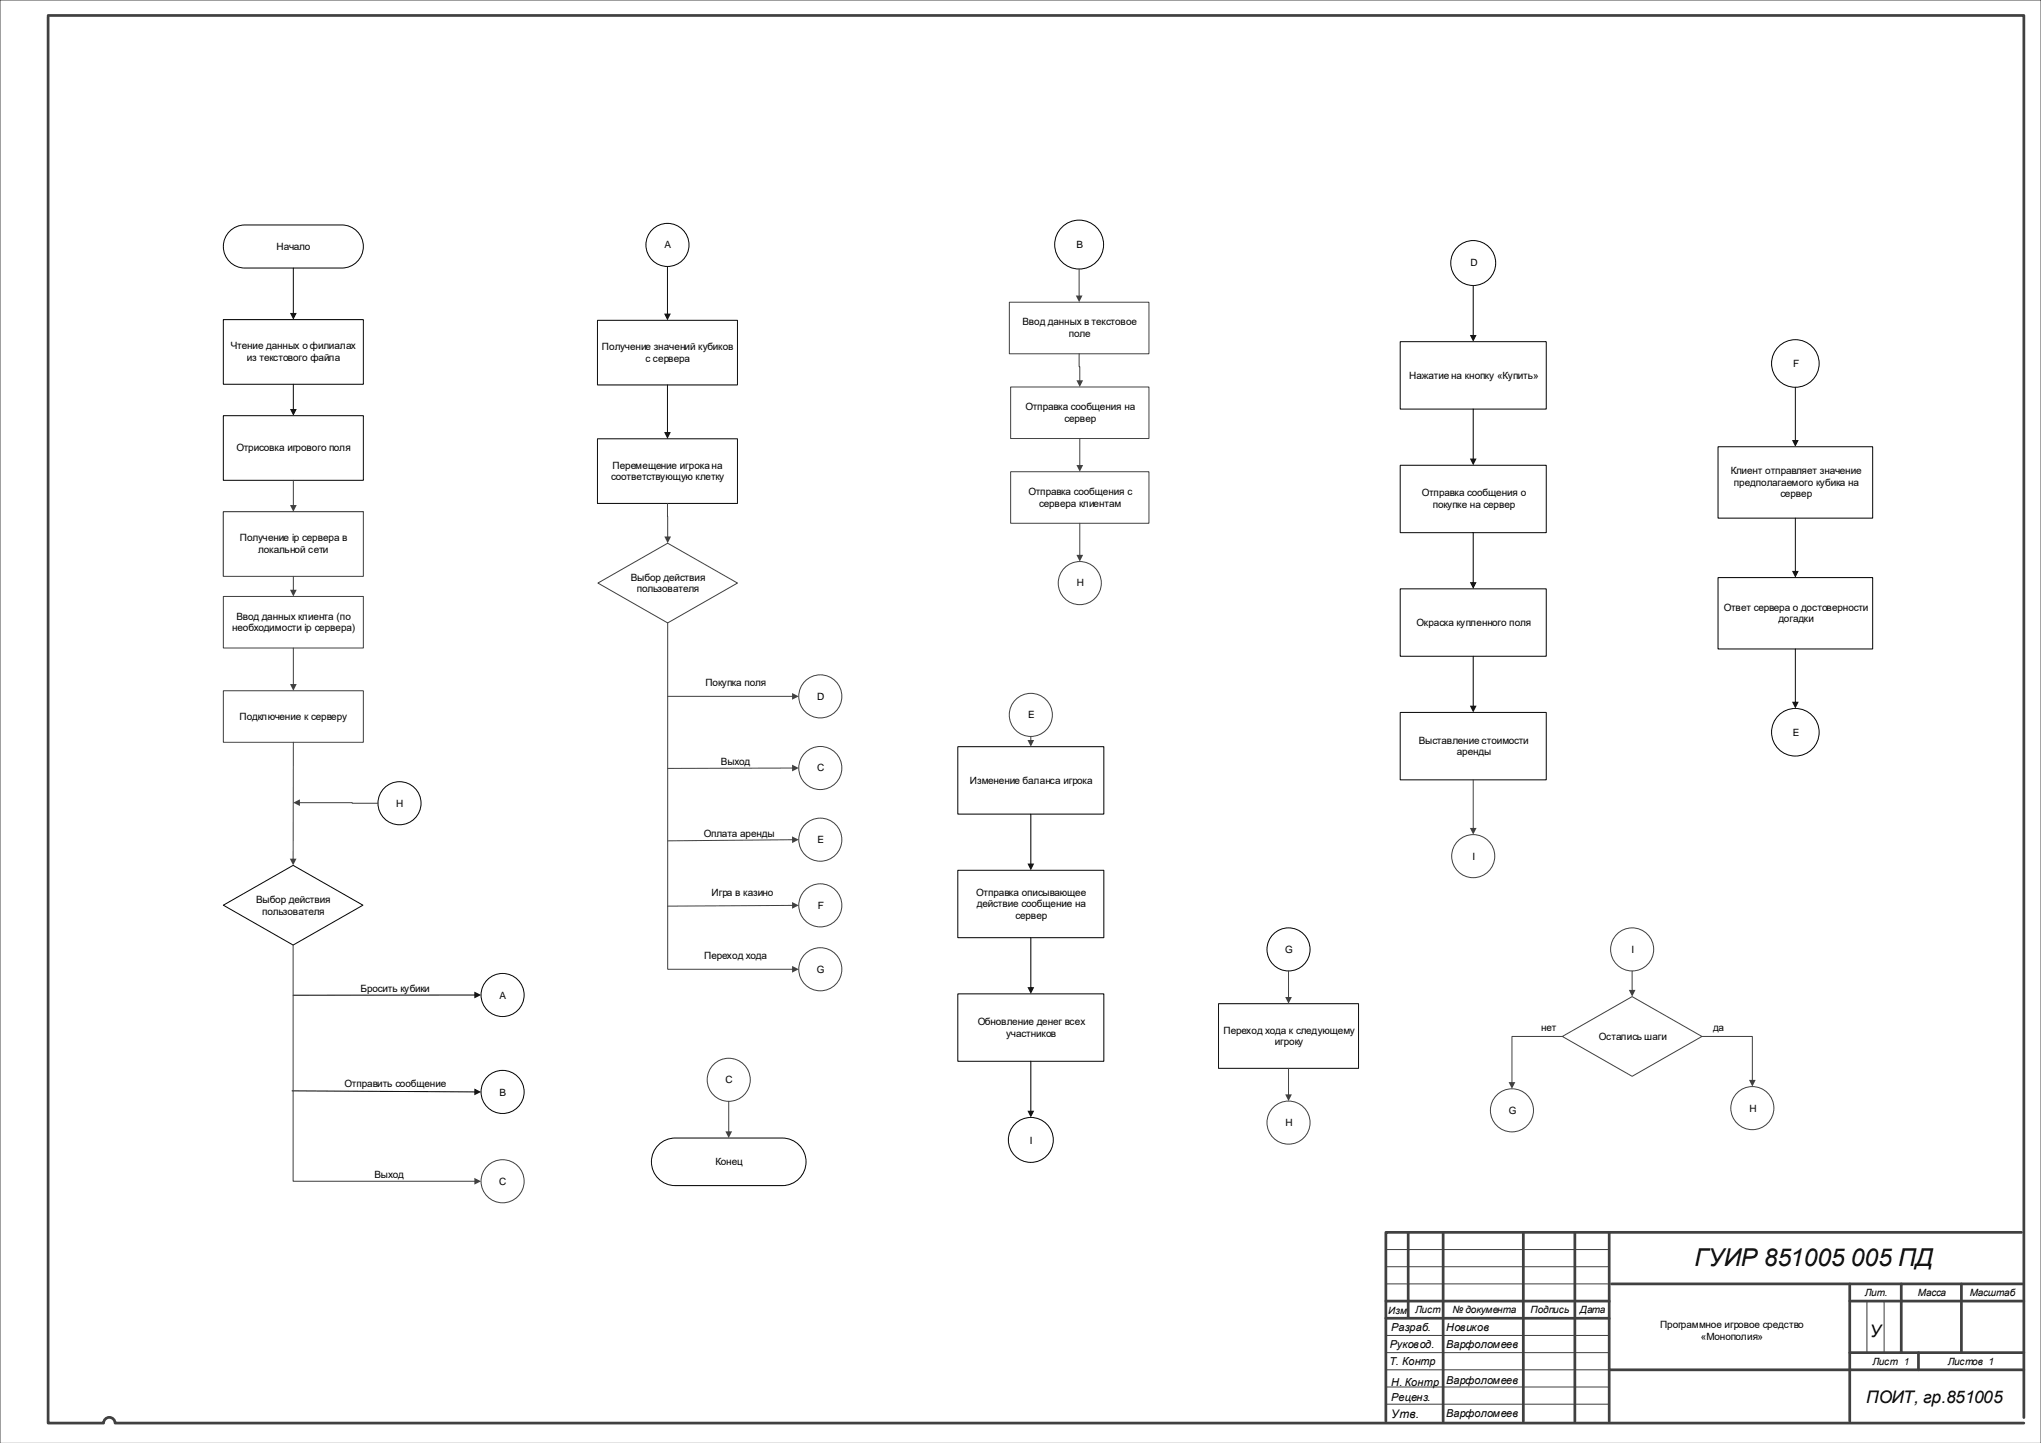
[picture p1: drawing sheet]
<svg xmlns="http://www.w3.org/2000/svg" width="594mm" height="420mm" viewBox="0 0 594 420" stroke-linecap="round" stroke-linejoin="round" font-family="sans-serif">
<path d="M403.3 363.6h65M403.3 368.6h65M403.3 373.6h65M543.3 378.6v15M548.3 378.6v15M403.3 388.6h65M403.3 393.6h65M403.3 398.6h65.2M0 419.9v-419.9h594v419.9M403.3 403.6h65M403.3 408.6h65" fill="none" stroke="#404040" stroke-width=".29"/>
<g fill="none" stroke="#404040" stroke-width=".79">
<path d="M14 4.9v409.2h16.2a1.67 1.67 0 0 1 1.6-1.7 1.67 1.67 0 0 1 1.7 1.7h555.5M14 4.5h575v408M409.8 358.6v24.8M420 358.6v55M443.3 358.6v55M458.3 358.6v55M468.3 358.6v55M588.3 358.6h-185v55M403.3 378.6h65M469 373.6h119.7M538.3 373.6v40M538.3 378.6h50.7"/>
<path d="M553.3 373.6v20M570.8 373.6v20M403.3 383.6h65M468.3 398.6h120.7M538.3 393.6h50.7M558.3 393.6v5"/>
</g>
<path d="M66.8 67.3a6.3 6.3 0 0 1 4.5-1.8h28.2a6.3 6.3 0 0 1 6.2 6.2 6.3 6.3 0 0 1-6.2 6.3h-28.2a6.3 6.3 0 0 1-5.8-3.9 6.3 6.3 0 0 1 1.3-6.8z" fill-rule="evenodd" fill="#fff"/>
<path d="M66.8 67.3a6.3 6.3 0 0 1 4.5-1.8h28.2a6.3 6.3 0 0 1 6.2 6.2 6.3 6.3 0 0 1-6.2 6.3h-28.2a6.3 6.3 0 0 1-5.8-3.9 6.3 6.3 0 0 1 1.3-6.8z" fill="none" stroke="#000" stroke-width=".29"/>
<path d="M65 93h40.7v18.8h-40.7z" fill-rule="evenodd" fill="#fff"/>
<path d="M85.4 78v13.3M65 93h40.7v18.8h-40.7zM85.4 111.8v7.5" fill="none" stroke="#000" stroke-width=".29"/>
<path d="M84.4 91.1h1.9l-.9 1.9zM84.4 119h1.9l-.9 2z" fill="#000"/>
<path d="M65 121h40.7v18.8h-40.7z" fill-rule="evenodd" fill="#fff"/>
<path d="M65 121h40.7v18.8h-40.7z" fill="none" stroke="#000" stroke-width=".29"/>
<path d="M65 263.4l20.3-11.6 20.3 11.6-20.3 11.6z" fill-rule="evenodd" fill="#fff"/>
<path d="M65 263.4l20.3-11.6 20.3 11.6-20.3 11.6z" fill="none" stroke="#000" stroke-width=".29"/>
<circle cx="146.3" cy="289.5" r="6.3" fill="#fff"/>
<g fill="none" stroke="#000" stroke-width=".29">
<path d="M138.3 289.5l-53 .1"/>
<circle cx="146.3" cy="289.5" r="6.3"/>
</g>
<path d="M138.1 288.6l1.9 .9-1.9 1z" fill="#000"/>
<circle cx="194.3" cy="71.3" r="6.3" fill="#fff"/>
<g fill="none" stroke="#000" stroke-width=".29">
<path d="M194.3 77.5v14"/>
<circle cx="194.3" cy="71.3" r="6.3"/>
</g>
<path d="M193.3 91.3h1.9l-.9 1.9z" fill="#000"/>
<path d="M173.9 93.2h40.7v18.8h-40.7z" fill-rule="evenodd" fill="#fff"/>
<path d="M173.9 93.2h40.7v18.8h-40.7zM194.3 112v14" fill="none" stroke="#000" stroke-width=".29"/>
<path d="M193.3 125.7h1.9l-.9 2z" fill="#000"/>
<path d="M173.9 127.7h40.7v18.8h-40.7z" fill-rule="evenodd" fill="#fff"/>
<path d="M173.9 127.7h40.7v18.8h-40.7z" fill="none" stroke="#000" stroke-width=".29"/>
<path d="M354.6 292.1h40.8v18.8h-40.8z" fill-rule="evenodd" fill="#fff"/>
<path d="M354.6 292.1h40.8v18.8h-40.8z" fill="none" stroke="#000" stroke-width=".29"/>
<circle cx="375" cy="276.3" r="6.3" fill="#fff"/>
<circle cx="375" cy="276.3" r="6.3" fill="none" stroke="#000" stroke-width=".29"/>
<circle cx="116.3" cy="233.7" r="6.3" fill="#fff"/>
<circle cx="116.3" cy="233.7" r="6.3" fill="none" stroke="#000" stroke-width=".29"/>
<circle cx="314.1" cy="71.2" r="7.1" fill="#fff"/>
<circle cx="314.1" cy="71.2" r="7.1" fill="none" stroke="#000" stroke-width=".29"/>
<circle cx="428.8" cy="76.5" r="6.5" fill="#fff"/>
<g fill="none" stroke="#000" stroke-width=".29">
<path d="M428.7 83.1v14.6"/>
<circle cx="428.8" cy="76.5" r="6.5"/>
</g>
<path d="M427.8 97.5h1.9l-1 1.9z" fill="#000"/>
<path d="M407.5 99.4h42.5v19.6h-42.5z" fill-rule="evenodd" fill="#fff"/>
<path d="M407.5 99.4h42.5v19.6h-42.5zM428.7 119v14.7" fill="none" stroke="#000" stroke-width=".29"/>
<path d="M427.8 133.4h1.9l-1 2z" fill="#000"/>
<path d="M407.5 135.4h42.5v19.6h-42.5z" fill-rule="evenodd" fill="#fff"/>
<path d="M407.5 135.4h42.5v19.6h-42.5zM428.7 155v14.6" fill="none" stroke="#000" stroke-width=".29"/>
<path d="M427.8 169.4h1.9l-1 1.9z" fill="#000"/>
<path d="M407.5 171.3h42.5v19.7h-42.5z" fill-rule="evenodd" fill="#fff"/>
<path d="M407.5 171.3h42.5v19.7h-42.5zM428.7 191v14.6" fill="none" stroke="#000" stroke-width=".29"/>
<path d="M427.8 205.4h1.9l-1 1.9z" fill="#000"/>
<path d="M407.5 207.3h42.5v19.6h-42.5z" fill-rule="evenodd" fill="#fff"/>
<path d="M407.5 207.3h42.5v19.6h-42.5z" fill="none" stroke="#000" stroke-width=".29"/>
<path d="M278.8 217.3h42.5v19.6h-42.5z" fill-rule="evenodd" fill="#fff"/>
<path d="M278.8 217.3h42.5v19.6h-42.5zM300 236.9v14.6" fill="none" stroke="#000" stroke-width=".29"/>
<path d="M299 251.3h2l-1 1.9z" fill="#000"/>
<path d="M278.8 253.2h42.5v19.7h-42.5z" fill-rule="evenodd" fill="#fff"/>
<path d="M278.8 253.2h42.5v19.7h-42.5z" fill="none" stroke="#000" stroke-width=".29"/>
<path d="M278.8 289.2h42.5v19.6h-42.5z" fill-rule="evenodd" fill="#fff"/>
<path d="M300 272.9v14.6M278.8 289.2h42.5v19.6h-42.5zM300 308.8v14.7" fill="none" stroke="#000" stroke-width=".29"/>
<path d="M299 287.3h2l-1 1.9zM299 323.2h2l-1 2z" fill="#000"/>
<circle cx="300" cy="331.7" r="6.5" fill="#fff"/>
<circle cx="300" cy="331.7" r="6.5" fill="none" stroke="#000" stroke-width=".29"/>
<circle cx="146.3" cy="317.7" r="6.3" fill="#fff"/>
<g fill="none" stroke="#000" stroke-width=".29">
<path d="M85 317.4l53.3 .3"/>
<circle cx="146.3" cy="317.7" r="6.3"/>
</g>
<path d="M138.1 316.8l1.9 .9-2 1z" fill="#000"/>
<circle cx="522.5" cy="105.8" r="6.9" fill="#fff"/>
<g fill="none" stroke="#000" stroke-width=".29">
<path d="M522.5 112.7v15.6"/>
<circle cx="522.5" cy="105.8" r="6.9"/>
</g>
<path d="M521.5 128.1h2l-1 1.9z" fill="#000"/>
<path d="M500 130h45v20.8h-45z" fill-rule="evenodd" fill="#fff"/>
<path d="M500 130h45v20.8h-45zM522.5 150.8v15.6" fill="none" stroke="#000" stroke-width=".29"/>
<path d="M521.5 166.1h2l-1 2z" fill="#000"/>
<path d="M500 168.1h45v20.7h-45z" fill-rule="evenodd" fill="#fff"/>
<path d="M500 168.1h45v20.7h-45zM522.5 188.8v15.6" fill="none" stroke="#000" stroke-width=".29"/>
<path d="M521.5 204.2h2l-1 2z" fill="#000"/>
<circle cx="522.5" cy="213.1" r="6.9" fill="#fff"/>
<circle cx="522.5" cy="213.1" r="6.9" fill="none" stroke="#000" stroke-width=".29"/>
<path d="M192 332.9a6.9 6.9 0 0 1 4.5-1.7h31.2a6.9 6.9 0 0 1 6.9 6.9 6.9 6.9 0 0 1-6.9 6.9h-31.2a6.9 6.9 0 0 1-6.5-4.5 6.9 6.9 0 0 1 2-7.6z" fill-rule="evenodd" fill="#fff"/>
<path d="M192 332.9a6.9 6.9 0 0 1 4.5-1.7h31.2a6.9 6.9 0 0 1 6.9 6.9 6.9 6.9 0 0 1-6.9 6.9h-31.2a6.9 6.9 0 0 1-6.5-4.5 6.9 6.9 0 0 1 2-7.6z" fill="none" stroke="#000" stroke-width=".29"/>
<path d="M65 148.9h40.7v18.8h-40.7z" fill-rule="evenodd" fill="#fff"/>
<path d="M65 148.9h40.7v18.8h-40.7z" fill="none" stroke="#404040" stroke-width=".29"/>
<path d="M65 148.9h40.7v18.8h-40.7z" fill-rule="evenodd" fill="#fff"/>
<path d="M85.4 139.8v7.4M65 148.9h40.7v18.8h-40.7z" fill="none" stroke="#404040" stroke-width=".29"/>
<path d="M84.4 147h1.9l-.9 1.9z" fill="#404040"/>
<path d="M85.4 167.7v4.2" fill="none" stroke="#404040" stroke-width=".29"/>
<path d="M84.4 171.6h1.9l-.9 2z" fill="#404040"/>
<path d="M65 173.6h40.7v15h-40.7z" fill-rule="evenodd" fill="#fff"/>
<path d="M65 173.6h40.7v15h-40.7z" fill="none" stroke="#404040" stroke-width=".29"/>
<path d="M65 201h40.7v15h-40.7z" fill-rule="evenodd" fill="#fff"/>
<path d="M65 201h40.7v15h-40.7zM85.4 216l-.1 34.1" fill="none" stroke="#404040" stroke-width=".29"/>
<path d="M84.3 249.9h2l-1 1.9z" fill="#404040"/>
<path d="M85.4 188.6v10.7" fill="none" stroke="#404040" stroke-width=".29"/>
<path d="M84.4 199.1h1.9l-.9 1.9z" fill="#404040"/>
<path d="M174 169.7l20.3-11.6 20.3 11.6-20.3 11.6z" fill-rule="evenodd" fill="#fff"/>
<path d="M194.3 146.5v9.9M174 169.7l20.3-11.6 20.3 11.6-20.3 11.6z" fill="none" stroke="#404040" stroke-width=".29"/>
<path d="M193.3 156.1h2l-1 2z" fill="#404040"/>
<path d="M87 233.6l23 .1" fill="none" stroke="#404040" stroke-width=".29"/>
<path d="M85.3 233.6l2-1v1.9z" fill="#404040"/>
<path d="M293.8 87.9h40.6v15h-40.6z" fill-rule="evenodd" fill="#fff"/>
<path d="M293.8 87.9h40.6v15h-40.6z" fill="none" stroke="#404040" stroke-width=".29"/>
<path d="M294.1 112.6h40.3v15h-40.3z" fill-rule="evenodd" fill="#fff"/>
<path d="M294.1 112.6h40.3v15h-40.3z" fill="none" stroke="#404040" stroke-width=".29"/>
<path d="M294.1 137.3h40.3v15h-40.3z" fill-rule="evenodd" fill="#fff"/>
<path d="M294.1 137.3h40.3v15h-40.3z" fill="none" stroke="#404040" stroke-width=".29"/>
<circle cx="314.2" cy="169.7" r="6.3" fill="#fff"/>
<g fill="none" stroke="#404040" stroke-width=".29">
<path d="M314.2 152.3v9.4"/>
<circle cx="314.2" cy="169.7" r="6.3"/>
</g>
<path d="M313.3 161.5h1.9l-1 1.9z" fill="#404040"/>
<path d="M314.2 127.6v8" fill="none" stroke="#404040" stroke-width=".29"/>
<path d="M313.3 135.3h1.9l-1 2z" fill="#404040"/>
<path d="M314.1 102.9l.1 8" fill="none" stroke="#404040" stroke-width=".29"/>
<path d="M313.3 110.7h1.9l-1 1.9z" fill="#404040"/>
<path d="M314.1 78.3v7.9" fill="none" stroke="#404040" stroke-width=".29"/>
<path d="M313.1 86h1.9l-.9 1.9z" fill="#404040"/>
<circle cx="238.7" cy="202.6" r="6.3" fill="#fff"/>
<circle cx="238.7" cy="202.6" r="6.3" fill="none" stroke="#404040" stroke-width=".29"/>
<circle cx="238.7" cy="244.3" r="6.3" fill="#fff"/>
<circle cx="238.7" cy="244.3" r="6.3" fill="none" stroke="#404040" stroke-width=".29"/>
<circle cx="238.7" cy="263.4" r="6.3" fill="#fff"/>
<g fill="none" stroke="#404040" stroke-width=".29">
<path d="M194.3 202.6h36.5"/>
<circle cx="238.7" cy="263.4" r="6.3"/>
</g>
<path d="M230.5 201.7l2 .9-2 1z" fill="#404040"/>
<path d="M230.8 244.3l-36.5 .4" fill="none" stroke="#404040" stroke-width=".29"/>
<path d="M230.5 243.4l2 .9-2 1z" fill="#404040"/>
<path d="M230.8 263.5l-36.5 .2" fill="none" stroke="#404040" stroke-width=".29"/>
<path d="M230.5 262.5l2 .9-2 1z" fill="#404040"/>
<circle cx="238.7" cy="223.5" r="6.3" fill="#fff"/>
<g fill="none" stroke="#404040" stroke-width=".29">
<path d="M230.8 223.5l-36.5 .1"/>
<circle cx="238.7" cy="223.5" r="6.3"/>
</g>
<path d="M230.5 222.5l2 1-2 1z" fill="#404040"/>
<circle cx="146.3" cy="343.7" r="6.3" fill="#fff"/>
<g fill="none" stroke="#404040" stroke-width=".29">
<path d="M85.3 275v68.7h53"/>
<circle cx="146.3" cy="343.7" r="6.3"/>
</g>
<path d="M138.1 342.8l1.9 .9-1.9 1z" fill="#404040"/>
<path d="M454.7 301.6l20.3-11.6 20.3 11.6-20.3 11.6z" fill-rule="evenodd" fill="#fff"/>
<path d="M454.7 301.6l20.3-11.6 20.3 11.6-20.3 11.6z" fill="none" stroke="#404040" stroke-width=".29"/>
<circle cx="375" cy="326.7" r="6.3" fill="#fff"/>
<circle cx="375" cy="326.7" r="6.3" fill="none" stroke="#404040" stroke-width=".29"/>
<circle cx="238.7" cy="282" r="6.3" fill="#fff"/>
<g fill="none" stroke="#404040" stroke-width=".29">
<path d="M194.3 181.3v100.7h36.5"/>
<circle cx="238.7" cy="282" r="6.3"/>
</g>
<path d="M230.5 281.1l2 .9-2 1z" fill="#404040"/>
<path d="M375 282.5v7.9" fill="none" stroke="#404040" stroke-width=".29"/>
<path d="M374 290.1h2l-1 2z" fill="#404040"/>
<path d="M375 310.9v7.8" fill="none" stroke="#404040" stroke-width=".29"/>
<path d="M374 318.4h2l-1 2z" fill="#404040"/>
<circle cx="510" cy="322.4" r="6.3" fill="#fff"/>
<circle cx="510" cy="322.4" r="6.3" fill="none" stroke="#404040" stroke-width=".29"/>
<circle cx="440" cy="323.1" r="6.3" fill="#fff"/>
<g fill="none" stroke="#404040" stroke-width=".29">
<path d="M454.7 301.6h-14.7v13.5"/>
<circle cx="440" cy="323.1" r="6.3"/>
</g>
<path d="M439 314.9h2l-1 1.9z" fill="#404040"/>
<path d="M495.3 301.6h14.7v12.9" fill="none" stroke="#404040" stroke-width=".29"/>
<path d="M509 314.2h2l-1 2z" fill="#404040"/>
<circle cx="475" cy="276.3" r="6.3" fill="#fff"/>
<g fill="none" stroke="#404040" stroke-width=".29">
<path d="M475 282.5v5.8"/>
<circle cx="475" cy="276.3" r="6.3"/>
</g>
<path d="M474 288.1h2l-1 1.9z" fill="#404040"/>
<circle cx="428.7" cy="249.1" r="6.3" fill="#fff"/>
<g fill="none" stroke="#404040" stroke-width=".29">
<path d="M428.7 226.9v14.3"/>
<circle cx="428.7" cy="249.1" r="6.3"/>
</g>
<path d="M427.8 240.9h1.9l-1 2z" fill="#404040"/>
<circle cx="300" cy="208" r="6.3" fill="#fff"/>
<g fill="none" stroke="#404040" stroke-width=".29">
<path d="M300 214.3v1.3"/>
<circle cx="300" cy="208" r="6.3"/>
</g>
<path d="M299 215.3h2l-1 2z" fill="#404040"/>
<circle cx="212.1" cy="314.2" r="6.3" fill="#fff"/>
<g fill="none" stroke="#404040" stroke-width=".29">
<path d="M212.1 320.5v8.9"/>
<circle cx="212.1" cy="314.2" r="6.3"/>
</g>
<path d="M211.1 329.2h2l-1 2z" fill="#404040"/>
<text font-size="7.2" x="493.2" y="368.4">ГУИР 851005 005 ПД</text>
<g font-size="5">
<text x="544.2" y="388.9">У</text>
<text x="543.1" y="408.3">ПОИТ, гр.851005</text>
</g>
<text font-size="3.4" x="404.9" y="412.5">Утв.</text>
<g font-size="3.2">
<text x="404.9" y="387.3">Разраб.</text>
<text x="420.9" y="387.2">Новиков</text>
<text x="404.4" y="392.3">Руковод.</text>
<text x="420.9" y="392.2">Варфоломеев</text>
<text x="404.4" y="397.2">Т. Контр</text>
<text x="404.9" y="403.2">Н. Контр</text>
<text x="404.9" y="407.8">Реценз.</text>
<text x="420.9" y="402.7">Варфоломеев</text>
<text x="420.9" y="412.3">Варфоломеев</text>
</g>
<g font-size="2.9">
<text x="80.5" y="72.6">Начало</text>
<text x="193.4" y="72.2">A</text>
<text x="313.3" y="72.1">B</text>
<text x="427.9" y="77.4">D</text>
<text x="297.6" y="94.7">Ввод данных в текстовое</text>
<text x="67.2" y="101.6">Чтение данных о филиалах</text>
<text x="175.2" y="101.8">Получение значений кубиков</text>
<text x="311" y="98">поле</text>
<text x="71.8" y="105">из текстового файла</text>
<text x="187.9" y="105.2">с сервера</text>
<text x="521.9" y="106.7">F</text>
<text x="410.1" y="110.1">Нажатие на кнопку «Купить»</text>
<text x="298.4" y="119.3">Отправка сообщения на</text>
<text x="309.8" y="122.7">сервер</text>
<text x="68.8" y="131.3">Отрисовка игрового поля</text>
<text x="178.3" y="136.3">Перемещение игрока на</text>
<text x="503.7" y="137.9">Клиент отправляет значение</text>
<text x="177.9" y="139.7">соответствующую клетку</text>
<text x="504.6" y="141.3">предполагаемого кубика на</text>
<text x="299.3" y="144">Отправка сообщения с</text>
<text x="302.4" y="147.4">сервера клиентам</text>
<text x="413.8" y="144.4">Отправка сообщения о</text>
<text x="417" y="147.8">покупке на сервер</text>
<text x="518.1" y="144.7">сервер</text>
<text x="69.8" y="157.6">Получение ip сервера в</text>
<text x="75.2" y="161">локальной сети</text>
<text x="183.6" y="168.9">Выбор действия</text>
<text x="185.3" y="172.3">пользователя</text>
<text x="313.4" y="170.6">H</text>
<text x="501.7" y="177.7">Ответ сервера о достоверности</text>
<text x="67.5" y="183.7">необходимости ip сервера)</text>
<text x="68.8" y="180.3">Ввод данных клиента (по</text>
<text x="412.3" y="182.1">Окраска купленного поля</text>
<text x="517.6" y="181.1">догадки</text>
<text x="205.3" y="199.6">Покупка поля</text>
<text x="237.8" y="203.6">D</text>
<text x="69.7" y="209.5">Подключение к серверу</text>
<text x="299.2" y="209">E</text>
<text x="521.8" y="214.1">E</text>
<text x="412.9" y="216.4">Выставление стоимости</text>
<text x="424" y="219.8">аренды</text>
<text x="209.8" y="222.5">Выход</text>
<text x="237.8" y="224.5">С</text>
<text x="282.3" y="228.1">Изменение баланса игрока</text>
<text x="115.3" y="234.7">H</text>
<text x="204.8" y="243.5">Оплата аренды</text>
<text x="237.9" y="245.3">E</text>
<text x="428.5" y="250.1">I</text>
<text x="74.6" y="262.7">Выбор действия</text>
<text x="207.1" y="260.9">Игра в казино</text>
<text x="284.1" y="260.7">Отправка описывающее</text>
<text x="76.3" y="266.1">пользователя</text>
<text x="238" y="264.5">F</text>
<text x="284.3" y="264.1">действие сообщение на</text>
<text x="295.5" y="267.4">сервер</text>
<text x="204.9" y="279.2">Переход хода</text>
<text x="374.1" y="277.3">G</text>
<text x="474.8" y="277.3">I</text>
<text x="237.7" y="283.1">G</text>
<text x="105" y="288.7">Бросить кубики</text>
<text x="145.4" y="290.6">A</text>
<text x="284.5" y="298.3">Обновление денег всех</text>
<text x="448.5" y="300">нет</text>
<text x="498.5" y="300">да</text>
<text x="292.8" y="301.7">участников</text>
<text x="356.1" y="300.8">Переход хода к следующему</text>
<text x="371" y="304.2">игроку</text>
<text x="465.3" y="302.6">Остались шаги</text>
<text x="100.3" y="316.2">Отправить сообщение</text>
<text x="211.2" y="315.2">C</text>
<text x="145.4" y="318.8">B</text>
<text x="509.2" y="323.5">H</text>
<text x="374.1" y="327.7">H</text>
<text x="439.1" y="324.1">G</text>
<text x="299.7" y="332.8">I</text>
<text x="208.2" y="339.1">Конец</text>
<text x="109" y="342.9">Выход</text>
<text x="145.3" y="344.8">C</text>
<text x="542.7" y="377.2">Лит.</text>
<text x="558.2" y="377.2">Масса</text>
<text x="573.2" y="377.2">Масштаб</text>
<text x="404" y="382.3">Изм</text>
<text x="411.9" y="382.2">Лист</text>
<text x="422.7" y="382.2">№ документа</text>
<text x="445.4" y="382.2">Подпись</text>
<text x="459.8" y="382.2">Дата</text>
<text x="483.1" y="386.4">Программное игровое средство</text>
<text x="495" y="389.8">«Монополия»</text>
<text x="544.9" y="397.2">Лист 1</text>
<text x="566.9" y="397.2">Листов 1</text>
</g>
</svg>
